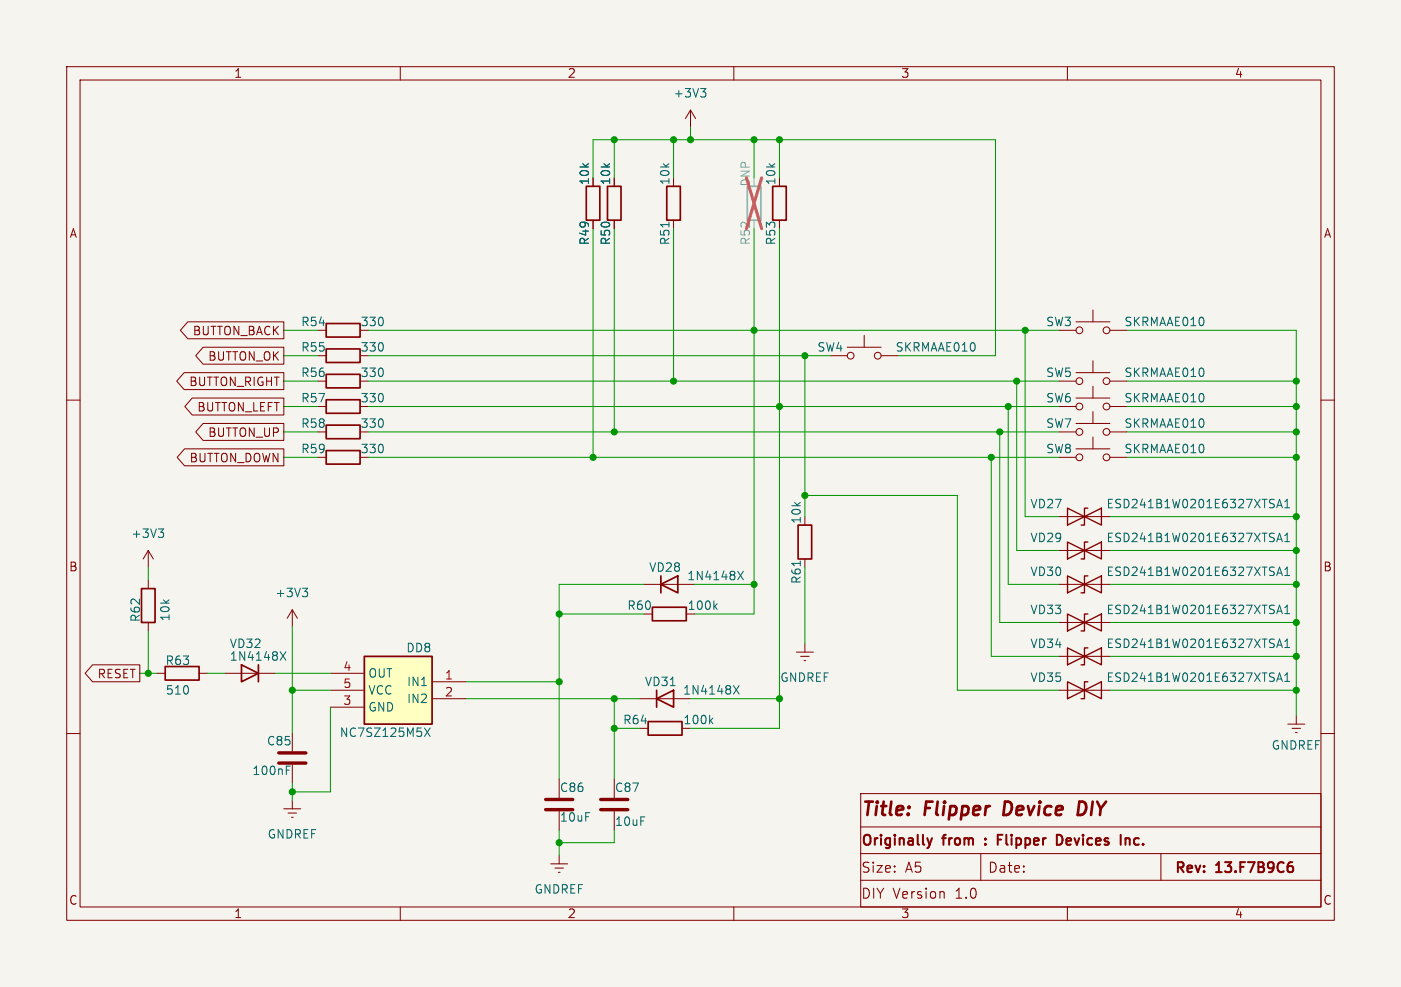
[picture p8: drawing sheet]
<svg xmlns="http://www.w3.org/2000/svg" width="210mm" height="148mm" viewBox="0 0 210 148" stroke-linecap="round" stroke-linejoin="round" font-family="sans-serif">
<path d="M0 0h210v148h-210z" fill="#f5f4ef" stroke="#f5f4ef" stroke-width=".15"/>
<g fill="none" stroke="#840000" stroke-width=".15">
<path d="M10 10h190v128h-190zM12 12h186v124h-186zM60 10v2M103.5 16.5l-.8 1.3M103.5 16.5v2.6M103.5 16.5l.8 1.3M110 10v2M160 10v2M88.9 33v1.3M92.1 33v1.3M101 33v1.3M116.8 33v1.3"/>
<path d="M10 60h2M47.6 49.5h1.3M47.6 57.2h1.3M124.5 53.3h2.5M127 52.1h5.1M129.5 50.3v1.8M132.1 53.3h2.5M158.7 49.5h2.6M158.7 57.2h2.6M161.3 59.7h5.1M161.3 48.3h5.1M161.3 55.9h5.1"/>
<path d="M163.8 46.5v1.8M163.8 54.1v1.8M163.8 57.9v1.8M166.4 49.5h2.5M166.4 57.2h2.5M198 60h2M47.6 68.6h1.3M47.6 61h1.3M47.6 64.8h1.3M158.7 68.6h2.6M158.7 61h2.6M158.7 64.8h2.6"/>
<path d="M161.3 67.3h5.1M161.3 63.5h5.1M163.8 61.7v1.8M163.8 65.5v1.8M166.4 68.6h2.5M166.4 61h2.5M166.4 64.8h2.5M96.5 87.6h7.6M96.5 92.1h1.3M119.4 97.8h2.5M120 98.4h1.3M120.5 99.1h.3"/>
<path d="M120.6 83.8v1.3M120.6 96.5v1.3M10 110h2M23.5 101h1.3M29.8 101h1.3M129 119h69v17h-69zM198 110h2M60 136v2M110 136v2M129 124h69M129 128h69M129 132h69"/>
<path d="M141.5 133.8v.9M147 128v4M160 136v2M174 128v4"/>
<circle cx="127.5" cy="53.3" r=".51"/>
<circle cx="131.6" cy="53.3" r=".51"/>
<circle cx="161.8" cy="57.2" r=".51"/>
<circle cx="161.8" cy="49.5" r=".51"/>
<circle cx="165.9" cy="57.2" r=".51"/>
<circle cx="165.9" cy="49.5" r=".51"/>
<circle cx="161.8" cy="61" r=".51"/>
<circle cx="161.8" cy="64.8" r=".51"/>
<circle cx="161.8" cy="68.6" r=".51"/>
<circle cx="165.9" cy="61" r=".51"/>
<circle cx="165.9" cy="64.8" r=".51"/>
<circle cx="165.9" cy="68.6" r=".51"/>
</g>
<path d="M139 125.7l.3 1M139.3 126.7l-.1 .3M139.7 125.7l-.4 1M147.7 126.5v.2M147.7 125.8v.1M149.6 125.9h.5M150.3 125.2h-.7v1.5M158.4 125.2a.76 .76 0 0 1 .9 .7 .76 .76 0 0 1-.9 .8M168.8 125.8h.5v.9M193.7 129.9l.1 .2v.4l-.1 .2" fill="none" stroke="#840000" stroke-width=".3"/>
<path d="M150.7 120.2l-.3 2h.5M162.5 120.3l-.7-.1-.3 2h.5l.5-.3" fill="none" stroke="#840000" stroke-width=".4"/>
<g fill="none" stroke="#840000" stroke-width=".25">
<path d="M87.9 27.9h2v5.1h-2zM91.1 27.9h2v5.1h-2zM99.9 27.9h2.1v5.1h-2.1zM115.8 27.9h2.1v5.1h-2.1zM48.9 48.5h5.1v2h-5.1zM48.9 56.1h5.1v2.1h-5.1zM48.9 59.9h5.1v2.1h-5.1zM48.9 67.6h5.1v2h-5.1zM48.9 63.8h5.1v2h-5.1zM119.6 78.7h2.1v5.1h-2.1zM24.8 99.9h5v2.1h-5zM97.8 91.1h5.1v2h-5.1z"/>
<path d="M99.1 87.6l2.5-1.2v2.5zM99.1 86.4v2.5"/>
</g>
<path d="M105 13.3h.8l-.4 .5M105.6 13.8l.2 .2v.3l-.2 .2M100.3 33.3v.7M107.1 90.9l.4 .5M107.5 90.5l-.5 .5M110.6 85.7l.8 1.2M111.4 85.7l-.8 1.2M120 84.1v.7" fill="none" stroke="#006464" stroke-width=".15"/>
<path d="M112 27.9h2v5.1h-2z" fill="none" stroke="#9c9b98" stroke-width=".25"/>
<path d="M113 33v1.3" fill="none" stroke="#9c9b98" stroke-width=".15"/>
<path d="M111.9 26.7l2.3 7.6M114.2 26.7l-2.3 7.6" fill="none" stroke="#e65255" stroke-width=".46"/>
<path d="M54.6 98.4h10.2v10.2h-10.2z" fill="#ffffc2"/>
<path d="M48.9 52.3h5.1v2.1h-5.1zM21.2 88.3h2v5h-2zM36.2 99.7l2.5 1.3-2.5 1.2zM38.7 99.7v2.5M54.6 98.4h10.2v10.2h-10.2zM97.2 108.2h5v2h-5zM98.4 104.8l2.6-1.3v2.5zM98.4 103.5v2.5" fill="none" stroke="#840000" stroke-width=".25"/>
<g fill="none" stroke="#840000" stroke-width=".15">
<path d="M88.9 33v1.3M92.1 33v1.3M27.6 55.9h14.9v2.5h-14.9l-1.1-1.2zM28.1 48.3h14.4v2.5h-14.4l-1.1-1.3zM28.8 59.7h13.7v2.5h-13.7l-1.1-1.2zM30.4 52.1h12.1v2.5h-12.1l-1.1-1.3zM47.6 53.3h1.3M27.7 67.3h14.8v2.6h-14.8l-1.1-1.3zM30.4 63.5h12.1v2.5h-12.1l-1.1-1.2zM158.7 77.5h7.7M13.9 99.7h7.1v2.5h-7.1l-1.1-1.2zM22.2 82.6l-.7 1.2"/>
<path d="M22.2 82.6v2.5M22.2 87v1.3M22.2 93.3v1.3M22.2 82.6l.8 1.2M43.8 91.4l-.7 1.3M43.8 91.4v2.6M43.8 91.4l.8 1.3M158.7 93.3h7.7M158.7 82.6h7.7M158.7 87.6h7.7M158.7 98.4h7.7M33.7 101h7.6"/>
<path d="M43.8 109.9v2.7M43.8 114.7v2.8M49.5 106h5.1M49.5 101h5.1M49.5 103.5h5.1M64.8 102.2h5M64.8 104.8h5M83.8 116.8v2.8M92.1 116.8v2.8M95.9 104.8h7.6M95.9 109.2h1.3M158.7 103.5h7.7"/>
<path d="M193 108.6h2.6M193.7 109.2h1.2M194.2 109.9h.2M194.3 107.3v1.3M42.5 121.3h2.6M43.2 121.9h1.2M43.7 122.6h.2M43.8 120v1.3M82.5 129.5h2.6M83.2 130.2h1.3M83.7 130.8h.2M83.8 121.7v2.8"/>
<path d="M83.8 128.3v1.2M92.1 121.7v2.8"/>
</g>
<g fill="none" stroke="#006464" stroke-width=".15">
<path d="M23.7 79.3h.8l-.4 .5M24.3 79.8l.2 .2v.3l-.2 .3M191.4 76.1l.4-1.2 .4 1.2M191.5 75.8h.6M192.6 76.1h.7M192.6 75.2l.3-.3v1.2M42 97.7l.8 1.3M42.8 97.7l-.8 1.3M45.3 88.2h.8l-.4 .5M45.9 88.7l.2 .2v.3l-.2 .3M191.4 92l.4-1.3 .4 1.3M191.4 81.2l.4-1.2 .4 1.2"/>
<path d="M191.4 86.3l.4-1.3 .4 1.3M191.4 97.1l.4-1.3 .4 1.3M191.5 91.7h.6M191.5 80.9h.6M191.5 85.9h.6M191.5 96.7h.6M192.6 80.3l.3-.3v1.2M192.6 85.4l.3-.4v1.3M192.6 91.1l.3-.4v1.3M192.6 96.2l.3-.4v1.3M192.6 92h.7M192.6 81.2h.7"/>
<path d="M192.6 86.3h.7M192.6 97.1h.7M42.9 115.5h.4M42.9 114.9h.6M63.6 109.2l.9 1.2M64.5 109.2l-.9 1.2M106.5 108l.4 .5M106.9 107.7l-.5 .5M109.9 102.8l.9 1.3M110.8 102.8l-.9 1.3M191.4 102.2l.4-1.3 .4 1.3M191.5 101.8h.6"/>
<path d="M192.6 101.3l.3-.4v1.3M192.6 102.2h.7"/>
</g>
<g fill="none" stroke="#840000" stroke-width=".2">
<path d="M160 76.2l2.6 1.3-2.6 1.2zM162.6 77.5l2.5-1.3v2.5zM163.1 76.2h-.5v2.5h-.5M160 92.1l2.6 1.2-2.6 1.3zM160 81.3l2.6 1.3-2.6 1.2zM160 86.4l2.6 1.2-2.6 1.3zM160 97.2l2.6 1.2-2.6 1.3zM162.6 93.3l2.5-1.2v2.5zM162.6 82.6l2.5-1.3v2.5zM162.6 87.6l2.5-1.2v2.5zM162.6 98.4l2.5-1.2v2.5zM163.1 92.1h-.5v2.5h-.5"/>
<path d="M163.1 81.3h-.5v2.5h-.5M163.1 86.4h-.5v2.5h-.5M163.1 97.2h-.5v2.5h-.5M160 102.2l2.6 1.3-2.6 1.3zM162.6 103.5l2.5-1.3v2.6zM163.1 102.2h-.5v2.6h-.5"/>
</g>
<path d="M41.8 114.4h4M41.8 112.9h4M81.8 119.9h4.1M90 119.9h4.1M81.8 121.4h4.1M90 121.4h4.1" fill="none" stroke="#840000" stroke-width=".51"/>
<g fill="none" stroke="#009600" stroke-width=".15">
<path d="M103.5 19.1v1.9M88.9 26.7v-5.7h60.3v32.3h-14.6M88.9 34.3v34.3M92.1 21v5.7M92.1 34.3v30.5M101 21v5.7M101 34.3v22.9M113 21v5.7M113 34.3v57.8h-8.9M116.8 21v5.7M116.8 34.3v74.9h-13.3M42.5 57.2h5.1"/>
<path d="M42.5 49.5h5.1M42.5 53.3h5.1M55.2 57.2h103.5M55.2 49.5h103.5M55.2 53.3h69.3M120.6 53.3v24.2M152.4 57.2v25.4h6.3M153.7 49.5v28h5M168.9 49.5h25.4v57.8M168.9 57.2h25.4M42.5 64.8h5.1M42.5 61h5.1"/>
<path d="M42.5 68.6h5.1M55.2 64.8h103.5M55.2 61h103.5M55.2 68.6h103.5M120.6 74.3h22.9v29.2h15.2M148.6 68.6v29.8h10.1M149.9 64.8v28.5h8.8M151.1 61v26.6h7.6M166.4 77.5h27.9M168.9 64.8h25.4M168.9 61h25.4M168.9 68.6h25.4"/>
<path d="M22.2 85.1v1.9M22.2 94.6v6.4M43.8 94v15.9M83.8 92.1h12.7M96.5 87.6h-12.7v29.2M104.1 87.6h8.9M120.6 85.1v11.4M166.4 93.3h27.9M166.4 87.6h27.9M166.4 82.6h27.9M166.4 98.4h27.9M21 101h2.5"/>
<path d="M31.1 101h2.6M41.3 101h8.2M43.8 117.5v2.5M43.8 103.5h5.7M49.5 106v12.7h-5.7M69.8 104.8h26.1M69.8 102.2h14M92.1 104.8v12M92.1 109.2h3.8M103.5 104.8h13.3M166.4 103.5h27.9M83.8 124.5v3.8"/>
<path d="M92.1 124.5v1.9h-8.3"/>
</g>
<g fill="#009600" stroke="#009600" stroke-width=".15">
<circle cx="194.3" cy="93.3" r=".46"/>
<circle cx="194.3" cy="87.6" r=".46"/>
<circle cx="194.3" cy="103.5" r=".46"/>
<circle cx="194.3" cy="98.4" r=".46"/>
<circle cx="194.3" cy="82.6" r=".46"/>
<circle cx="113" cy="49.5" r=".46"/>
<circle cx="101" cy="57.2" r=".46"/>
<circle cx="120.6" cy="53.3" r=".46"/>
<circle cx="113" cy="87.6" r=".46"/>
<circle cx="92.1" cy="64.8" r=".46"/>
<circle cx="92.1" cy="21" r=".46"/>
<circle cx="101" cy="21" r=".46"/>
<circle cx="103.5" cy="21" r=".46"/>
<circle cx="116.8" cy="21" r=".46"/>
<circle cx="113" cy="21" r=".46"/>
<circle cx="152.4" cy="57.2" r=".46"/>
<circle cx="153.7" cy="49.5" r=".46"/>
<circle cx="116.8" cy="61" r=".46"/>
<circle cx="120.6" cy="74.3" r=".46"/>
<circle cx="149.9" cy="64.8" r=".46"/>
<circle cx="148.6" cy="68.6" r=".46"/>
<circle cx="151.1" cy="61" r=".46"/>
<circle cx="116.8" cy="104.8" r=".46"/>
<circle cx="83.8" cy="102.2" r=".46"/>
<circle cx="92.1" cy="104.8" r=".46"/>
<circle cx="83.8" cy="92.1" r=".46"/>
<circle cx="83.8" cy="126.4" r=".46"/>
<circle cx="43.8" cy="118.7" r=".46"/>
<circle cx="92.1" cy="109.2" r=".46"/>
<circle cx="194.3" cy="64.8" r=".46"/>
<circle cx="194.3" cy="77.5" r=".46"/>
<circle cx="194.3" cy="68.6" r=".46"/>
<circle cx="194.3" cy="57.2" r=".46"/>
<circle cx="194.3" cy="61" r=".46"/>
<circle cx="88.9" cy="68.6" r=".46"/>
<circle cx="43.8" cy="103.5" r=".46"/>
<circle cx="22.2" cy="101" r=".46"/>
</g>
<g font-size="2.8" fill="#840000">
<text x="129" y="122.9">Title:</text>
<text x="138.7" y="122.9">Flipper</text>
<text x="151.3" y="122.9">Device</text>
<text x="163.2" y="122.9">DIY</text>
</g>
<g font-size="2.1" fill="#840000">
<text x="129" y="131.1">Size:</text>
<text x="129" y="127.2">Originally</text>
<text x="135.7" y="131.1">A5</text>
<text x="141.5" y="127.2">from</text>
<text x="148" y="131.1">Date:</text>
<text x="150.8" y="127.2">Flipper</text>
<text x="160.3" y="127.2">Devices</text>
<text x="170.4" y="127.2">Inc.</text>
<text x="176" y="131.3">Rev:</text>
<text x="182.4" y="131.3">13.F7B9C6</text>
<text x="129" y="135">DIY Version</text>
<text x="143.3" y="135">1.0</text>
</g>
<g font-size="1.8" fill="#840000">
<text x="35" y="11.9">1</text>
<text x="85" y="11.9">2</text>
<text x="135" y="11.9">3</text>
<text x="185" y="11.9">4</text>
<text x="88.5" y="27.9" transform="rotate(-90 88.5 27.9)">10k</text>
<text x="91.7" y="27.9" transform="rotate(-90 91.7 27.9)">10k</text>
<text x="10.3" y="35.9">A</text>
<text x="198.4" y="35.9">A</text>
<text x="28.8" y="50.5">BUTTON_BACK</text>
<text x="28.3" y="58.1">BUTTON_RIGHT</text>
<text x="31.1" y="54.3">BUTTON_OK</text>
<text x="29.5" y="61.9">BUTTON_LEFT</text>
<text x="31.1" y="65.7">BUTTON_UP</text>
<text x="28.3" y="69.5">BUTTON_DOWN</text>
<text x="10.3" y="85.9">B</text>
<text x="198.3" y="85.9">B</text>
<text x="14.5" y="101.9">RESET</text>
<text x="10.3" y="135.9">C</text>
<text x="35" y="137.9">1</text>
<text x="85" y="137.9">2</text>
<text x="135" y="137.9">3</text>
<text x="185" y="137.9">4</text>
<text x="198.3" y="135.9">C</text>
</g>
<g font-size="1.8" fill="#006464">
<text x="100.9" y="14.8">+3V3</text>
<text x="100.6" y="27.9" transform="rotate(-90 100.6 27.9)">10k</text>
<text x="116.4" y="27.9" transform="rotate(-90 116.4 27.9)">10k</text>
<text x="88.5" y="36.9" transform="rotate(-90 88.5 36.9)">R49</text>
<text x="91.7" y="36.9" transform="rotate(-90 91.7 36.9)">R50</text>
<text x="100.6" y="36.9" transform="rotate(-90 100.6 36.9)">R51</text>
<text x="116.4" y="36.9" transform="rotate(-90 116.4 36.9)">R53</text>
<text x="45" y="49.1">R54</text>
<text x="45" y="52.9">R55</text>
<text x="54" y="49.1">330</text>
<text x="54" y="52.9">330</text>
<text x="122.4" y="52.9">SW4</text>
<text x="134.2" y="52.9">SKRMAAE010</text>
<text x="156.7" y="49.1">SW3</text>
<text x="168.4" y="49.1">SKRMAAE010</text>
<text x="45" y="56.7">R56</text>
<text x="54" y="56.7">330</text>
<text x="156.7" y="56.7">SW5</text>
<text x="168.4" y="56.7">SKRMAAE010</text>
<text x="45" y="60.6">R57</text>
<text x="45" y="64.4">R58</text>
<text x="54" y="60.6">330</text>
<text x="54" y="64.4">330</text>
<text x="156.7" y="60.6">SW6</text>
<text x="156.7" y="64.4">SW7</text>
<text x="168.4" y="60.6">SKRMAAE010</text>
<text x="168.4" y="64.4">SKRMAAE010</text>
<text x="45" y="68.2">R59</text>
<text x="54" y="68.2">330</text>
<text x="156.7" y="68.2">SW8</text>
<text x="168.4" y="68.2">SKRMAAE010</text>
<text x="154.4" y="76.4">VD27</text>
<text x="165.8" y="76.4">ESD241B1W0201E6327XTSA1</text>
<text x="19.6" y="80.9">+3V3</text>
<text x="120.2" y="78.7" transform="rotate(-90 120.2 78.7)">10k</text>
<text x="154.4" y="81.5">VD29</text>
<text x="165.8" y="81.5">ESD241B1W0201E6327XTSA1</text>
<text x="41.2" y="89.8">+3V3</text>
<text x="97.2" y="86">VD28</text>
<text x="102.9" y="87.2">1N4148X</text>
<text x="120.2" y="87.7" transform="rotate(-90 120.2 87.7)">R61</text>
<text x="154.4" y="86.6">VD30</text>
<text x="165.8" y="86.6">ESD241B1W0201E6327XTSA1</text>
<text x="21.2" y="93.4" transform="rotate(-90 21.2 93.4)">R62</text>
<text x="25.6" y="93.3" transform="rotate(-90 25.6 93.3)">10k</text>
<text x="93.9" y="91.7">R60</text>
<text x="103" y="91.7">100k</text>
<text x="154.4" y="92.3">VD33</text>
<text x="165.8" y="92.3">ESD241B1W0201E6327XTSA1</text>
<text x="24.7" y="99.9">R63</text>
<text x="34.3" y="97.4">VD32</text>
<text x="34.3" y="99.3">1N4148X</text>
<text x="55.1" y="101.8">OUT</text>
<text x="60.8" y="98">DD8</text>
<text x="154.4" y="97.4">VD34</text>
<text x="165.8" y="97.4">ESD241B1W0201E6327XTSA1</text>
<text x="24.8" y="104.4">510</text>
<text x="55.1" y="106.9">GND</text>
<text x="55.1" y="104.4">VCC</text>
<text x="60.9" y="103.1">IN1</text>
<text x="60.9" y="105.6">IN2</text>
<text x="96.6" y="103.1">VD31</text>
<text x="102.3" y="104.4">1N4148X</text>
<text x="116.9" y="102.5">GNDREF</text>
<text x="154.4" y="102.5">VD35</text>
<text x="165.8" y="102.5">ESD241B1W0201E6327XTSA1</text>
<text x="39.9" y="112">C85</text>
<text x="50.8" y="110.7">NC7SZ125M5X</text>
<text x="93.3" y="108.8">R64</text>
<text x="102.3" y="108.8">100k</text>
<text x="190.5" y="112.6">GNDREF</text>
<text x="37.7" y="116.4">100nF</text>
<text x="83.8" y="119">C86</text>
<text x="92.1" y="119">C87</text>
<text x="40" y="126">GNDREF</text>
<text x="83.8" y="123.4">10uF</text>
<text x="92.1" y="124.1">10uF</text>
<text x="80" y="134.2">GNDREF</text>
</g>
<g font-size="1.8" fill="#939391">
<text x="112.6" y="28.1" transform="rotate(-90 112.6 28.1)">DNP</text>
<text x="112.6" y="36.9" transform="rotate(-90 112.6 36.9)">R52</text>
</g>
<g font-size="1.8" fill="#a90000">
<text x="51.4" y="100.7">4</text>
<text x="66.6" y="102">1</text>
<text x="51.4" y="105.8">3</text>
<text x="51.4" y="103.3">5</text>
<text x="66.6" y="104.5">2</text>
</g>
</svg>
